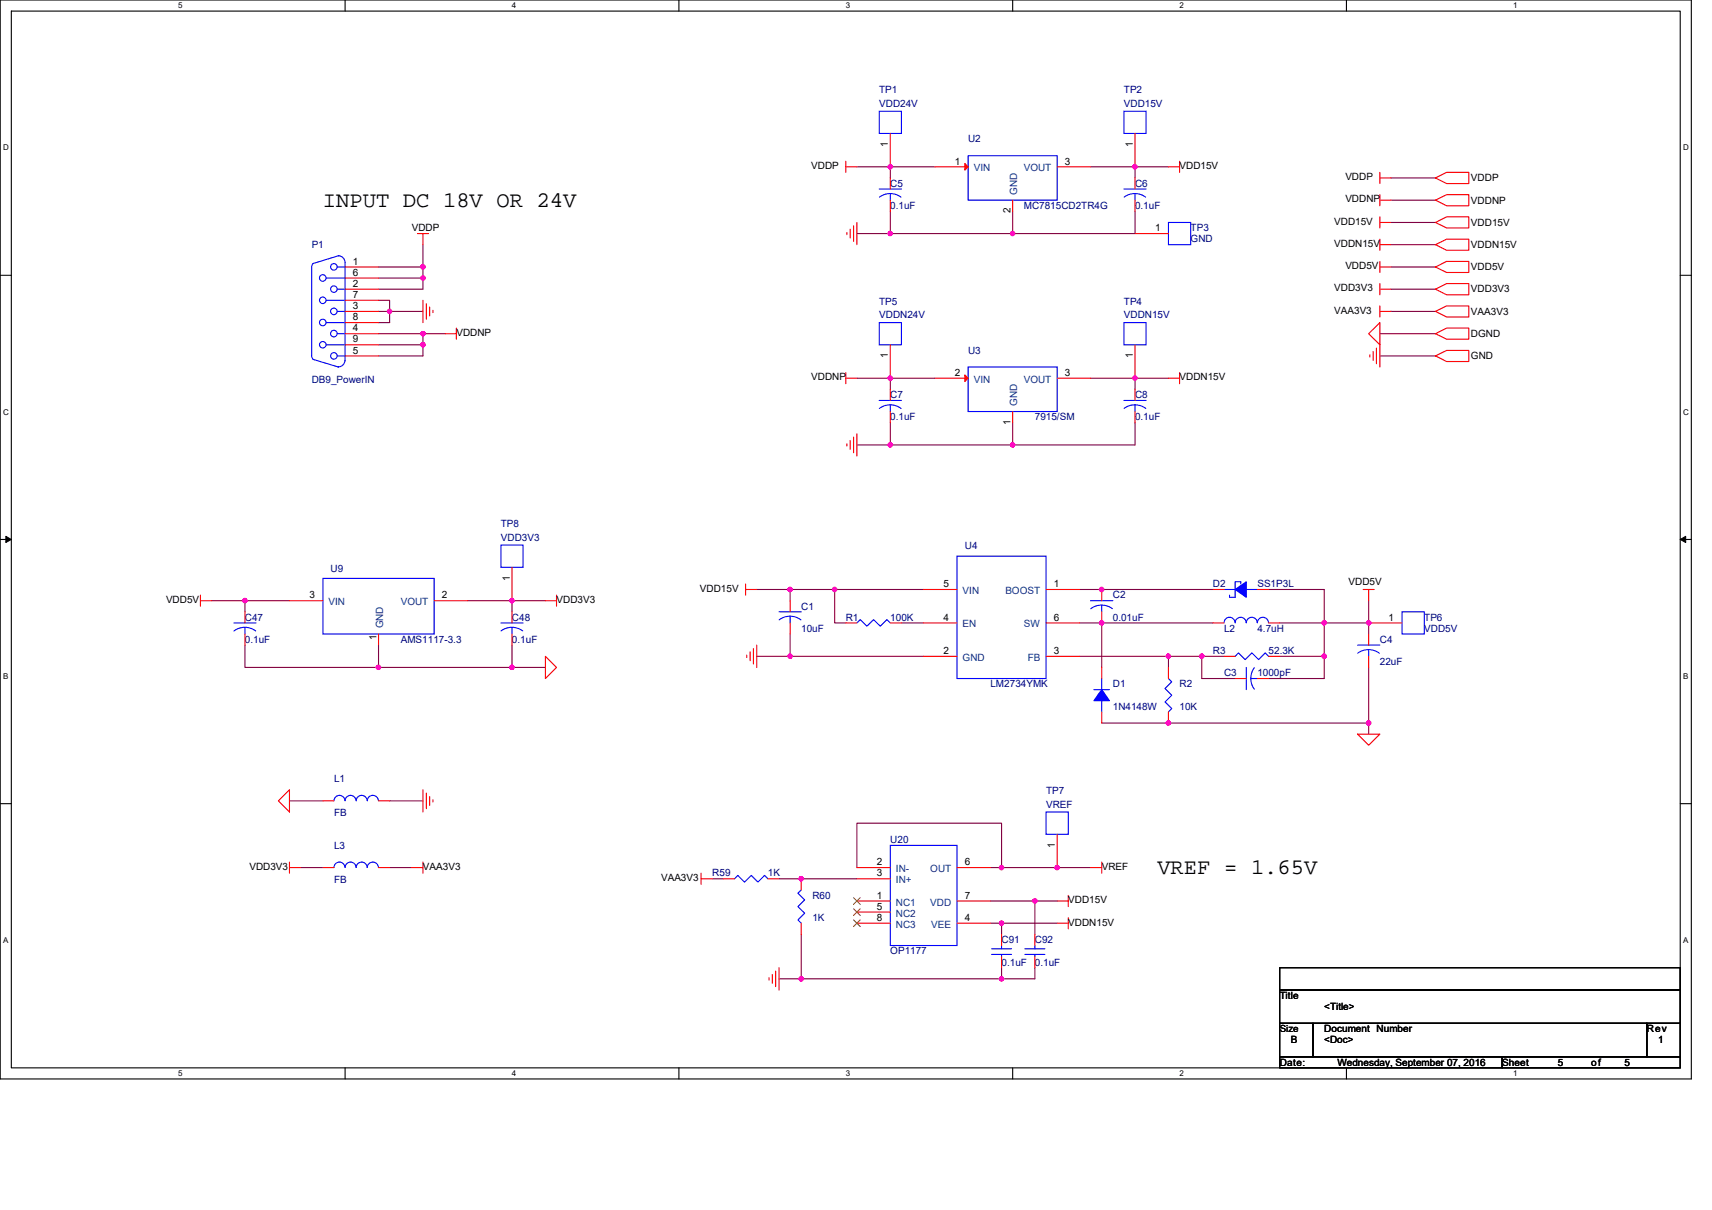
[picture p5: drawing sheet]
<svg xmlns="http://www.w3.org/2000/svg" width="297mm" height="210mm" viewBox="0 0 297 210" stroke-linecap="round" stroke-linejoin="round" font-family="sans-serif">
<path d="M0 0h293.5v187.2h-293.5zM2 1.9h289.5v183.4h-289.5z" fill="none" stroke="#000" stroke-width=".19"/>
<g fill="#fff">
<path d="M30.9 .2h.8v1.6h-.8z"/>
<path d="M30.9 185.5h.8v1.6h-.8z"/>
</g>
<path d="M59.9 0v1.9M59.9 185.3v1.9" fill="none" stroke="#000" stroke-width=".19"/>
<g fill="#fff">
<path d="M88.8 .2h.8v1.6h-.8z"/>
<path d="M88.8 185.5h.8v1.6h-.8z"/>
</g>
<path d="M117.8 0v1.9M117.8 185.3v1.9" fill="none" stroke="#000" stroke-width=".19"/>
<g fill="#fff">
<path d="M146.7 .2h.8v1.6h-.8z"/>
<path d="M146.7 185.5h.8v1.6h-.8z"/>
</g>
<path d="M175.7 0v1.9M175.7 185.3v1.9" fill="none" stroke="#000" stroke-width=".19"/>
<g fill="#fff">
<path d="M204.7 .2h.7v1.6h-.7z"/>
<path d="M204.7 185.5h.7v1.6h-.7z"/>
</g>
<path d="M233.6 0v1.9M233.6 185.3v1.9" fill="none" stroke="#000" stroke-width=".19"/>
<g fill="#fff">
<path d="M262.6 .2h.7v1.6h-.7z"/>
<path d="M262.6 185.5h.7v1.6h-.7z"/>
<path d="M.5 24.8h1v1.6h-1z"/>
<path d="M292 24.8h1v1.6h-1z"/>
<path d="M.5 70.7h1v1.5h-1z"/>
<path d="M292 70.7h1v1.5h-1z"/>
</g>
<path d="M0 47.8h2M291.5 47.8h2" fill="none" stroke="#000" stroke-width=".19"/>
<g fill="#fff">
<path d="M.5 116.5h.9v1.6h-.9z"/>
<path d="M292 116.5h.9v1.6h-.9z"/>
</g>
<path d="M0 93.6h2M291.5 93.6h2" fill="none" stroke="#000" stroke-width=".19"/>
<path d="M1 93.1l1 .5-1 .5zM291.5 93.6l1-.5v1z" fill="#000" stroke="#000" stroke-width=".17"/>
<g fill="#fff">
<path d="M.5 162.4h.9v1.5h-.9z"/>
<path d="M292 162.4h.9v1.5h-.9z"/>
</g>
<path d="M0 139.5h2M291.5 139.5h2M222 167.9h69.5v3.9h-69.5zM222 171.8h69.5v5.8h-69.5zM222 177.6h5.8v5.8h-5.8zM227.8 177.6h57.9v5.8h-57.9zM285.7 177.6h5.8v5.8h-5.8zM222 183.4h38.6v1.9h-38.6zM260.6 183.4h30.9v1.9h-30.9z" fill="none" stroke="#000" stroke-width=".19"/>
<g fill="none" stroke="#800040" stroke-width=".19">
<path d="M148.7 29h5.8M154.5 29h7.7M154.5 36.7v3.8M154.5 29v1.9M175.7 36.7v3.8M189.2 29h13.5M196.9 36.7v3.8h-21.2M196.9 29v1.9M241.3 30.9h7.8M241.3 34.7h7.8M241.3 38.6h7.8M65.7 54h1.9"/>
<path d="M65.7 52.1h1.9v1.9M65.7 46.3h7.7M65.7 57.9h7.7M65.7 48.3h7.7M65.7 59.8h7.7M67.6 54v2h-1.9M67.6 54h5.8M73.4 57.9h3.9M73.4 48.3v1.9h-7.7M73.4 42.5v3.8M73.4 46.3v2M73.4 59.8v2h-7.7"/>
<path d="M73.4 57.9v1.9M148.7 40.5h5.8M154.5 40.5h21.2M239.4 57.9h9.7M241.3 42.5h7.8M241.3 46.3h7.8M241.3 50.2h7.8M241.3 54h7.8M148.7 65.6h5.8M148.7 77.2h5.8M154.5 77.2h21.2M154.5 65.6h7.7"/>
<path d="M154.5 73.3v3.9M154.5 65.6v2M175.7 73.3v3.9M189.2 65.6h7.7M196.9 73.3v3.9h-21.2M196.9 65.6v2M196.9 65.6h5.8M239.4 61.8h9.7M36.7 104.2h5.8M42.5 104.2v2M42.5 104.2h7.7M42.5 112v3.8h23.2"/>
<path d="M65.7 115.8h23.1M65.7 112v3.8M81.1 104.2h7.7M88.8 104.2v2M88.8 112v3.8M88.8 104.2h5.8M88.8 115.8h5.8M131.3 102.3h5.8M131.3 113.9h5.8M137.1 113.9h23.1M137.1 102.3h7.7M137.1 110v3.9"/>
<path d="M137.1 102.3v1.9M144.8 102.3h15.4M144.8 102.3v5.8h1.9M156.4 108.1h3.8M187.3 102.3h23.2M187.3 108.1h3.9M187.3 113.9h15.4M191.2 108.1h19.3M191.2 108.1v7.7M202.7 113.9v1.9M202.7 113.9h5.8M208.5 113.9h3.9"/>
<path d="M208.5 113.9v3.9h5.8M220.1 102.3h9.7v5.8M222 108.1h7.8M222 113.9h7.8M229.8 108.1h7.7M229.8 108.1v5.8M229.8 113.9v3.9h-9.7M237.5 108.1v1.9M237.5 104.2v3.9M237.5 115.8v9.7M50.2 139h5.8M67.6 139h5.8"/>
<path d="M191.2 125.5h46.3M237.5 125.5v1.9M52.2 150.6h3.8M67.6 150.6h3.9M123.6 152.5h1.9M135.2 152.5h13.5M148.7 150.6v-7.7h25.1v7.7h15.4M171.8 150.6h2M171.8 156.4h7.8M179.6 156.4h3.8M179.6 156.4v5.8M135.2 169.9h3.8"/>
<path d="M139 169.9h34.8M139 162.2v7.7M171.8 160.2h11.6M173.8 167.9v2M173.8 160.2v2M179.6 167.9v2h-5.8"/>
</g>
<g fill="#f0f" stroke="#f0f" stroke-width=".19">
<circle cx="73.4" cy="46.3" r=".38"/>
<circle cx="73.4" cy="59.8" r=".38"/>
<circle cx="73.4" cy="57.9" r=".38"/>
<circle cx="67.6" cy="54" r=".38"/>
<circle cx="137.1" cy="102.3" r=".38"/>
<circle cx="137.1" cy="113.9" r=".38"/>
<circle cx="191.1" cy="102.3" r=".38"/>
<circle cx="229.7" cy="108.1" r=".38"/>
<circle cx="229.7" cy="113.9" r=".38"/>
<circle cx="191.1" cy="108.1" r=".38"/>
<circle cx="208.5" cy="113.9" r=".38"/>
<circle cx="202.7" cy="113.9" r=".38"/>
<circle cx="237.5" cy="125.5" r=".38"/>
<circle cx="202.7" cy="125.5" r=".38"/>
<circle cx="237.5" cy="108.1" r=".38"/>
<circle cx="144.8" cy="102.3" r=".38"/>
<circle cx="154.5" cy="28.9" r=".38"/>
<circle cx="154.5" cy="40.5" r=".38"/>
<circle cx="196.9" cy="28.9" r=".38"/>
<circle cx="175.7" cy="40.5" r=".38"/>
<circle cx="154.5" cy="65.6" r=".38"/>
<circle cx="154.5" cy="77.2" r=".38"/>
<circle cx="175.7" cy="77.2" r=".38"/>
<circle cx="183.4" cy="150.6" r=".38"/>
<circle cx="73.4" cy="48.2" r=".38"/>
<circle cx="196.9" cy="65.6" r=".38"/>
<circle cx="42.5" cy="104.2" r=".38"/>
<circle cx="88.8" cy="104.2" r=".38"/>
<circle cx="88.8" cy="115.8" r=".38"/>
<circle cx="65.7" cy="115.8" r=".38"/>
<circle cx="173.8" cy="160.2" r=".38"/>
<circle cx="179.6" cy="156.3" r=".38"/>
<circle cx="173.8" cy="150.6" r=".38"/>
<circle cx="139" cy="152.5" r=".38"/>
<circle cx="173.8" cy="169.9" r=".38"/>
<circle cx="139" cy="169.9" r=".38"/>
</g>
<g fill="none" stroke="#f00" stroke-width=".19">
<path d="M146.7 29h2M146.7 28v1.9M147.5 39.8v1.5M148.1 39.2v2.7M148.7 38.6v3.9M154.5 23.2v5.8M154.5 30.9v1.9M154.5 34.7v2M162.2 29h5.8M175.7 34.7v2M183.4 29h5.8M196.9 30.9v1.9"/>
<path d="M196.9 34.7v2M196.9 23.2v5.8M202.7 29h2M204.7 28v1.9M239.4 30.9h1.9M239.4 29.9v2M239.4 34.7h1.9M239.4 33.8v1.9M239.4 38.6h1.9M239.4 37.6v2M249.1 30.9l1.9-1h3.8v2h-3.8zM249.1 34.7l1.9-.9h3.8v1.9h-3.8z"/>
<path d="M249.1 38.6l1.9-1h3.8v2h-3.8zM59.9 59.8h5.8M59.9 57.9h5.8M59.9 56h5.8M59.9 54h5.8M59.9 52.1h5.8M59.9 50.2h5.8M59.9 48.3h5.8M59.9 46.3h5.8M72.4 40.5h2M73.4 40.5v2M73.4 52.1v3.9"/>
<path d="M74 52.7v2.7M74.5 53.3v1.5M75.1 53.8v.5M77.3 57.9h1.9M79.2 56.9v2M146.9 40.3v.4M154.5 59.8v5.8M196.9 59.8v5.8M196.9 40.5h5.8M237.5 57.9l1.9-1.9v3.8zM239.4 42.5h1.9M239.4 41.5v1.9"/>
<path d="M239.4 46.3h1.9M239.4 45.4v1.9M239.4 50.2h1.9M239.4 49.2v2M239.4 54h1.9M239.4 53.1v1.9M239.4 59.8v3.9M249.1 42.5l1.9-1h3.8v1.9h-3.8zM249.1 46.3l1.9-.9h3.8v1.9h-3.8zM249.1 50.2l1.9-1h3.8v2h-3.8zM249.1 54l1.9-.9h3.8v1.9h-3.8zM249.1 57.9l1.9-1h3.8v2h-3.8z"/>
<path d="M59.9 61.8h5.8M146.7 65.6h2M146.7 64.7v1.9M146.9 77v.4M147.5 76.4v1.6M148.1 75.9v2.7M148.7 75.3v3.8M154.5 67.6v1.9M154.5 71.4v1.9M162.2 65.6h5.8M175.7 71.4v1.9M183.4 65.6h5.8"/>
<path d="M196.9 67.6v1.9M196.9 71.4v1.9M202.7 65.6h2M204.7 64.7v1.9M237.7 61.6v.4M238.2 61v1.5M238.8 60.4v2.7M249.1 61.8l1.9-1h3.8v1.9h-3.8zM88.8 98.4v5.8M34.8 104.2h1.9M34.8 103.3v1.9M42.5 106.2v1.9"/>
<path d="M42.5 110v2M50.2 104.2h5.8M65.7 110v2M75.3 104.2h5.8M88.8 106.2v1.9M88.8 110v2M94.6 104.2h2M94.6 113.9l2 1.9-2 2zM96.6 103.3v1.9M129.4 102.3h1.9M129.4 101.3v2M129.6 113.7v.4"/>
<path d="M130.2 113.1v1.6M130.7 112.5v2.7M131.3 112v3.8M137.1 104.2v2M137.1 108.1v1.9M146.7 108.1h2M154.5 108.1h1.9M160.2 113.9h5.8M160.2 108.1h5.8M160.2 102.3h5.8M181.5 102.3h5.8M181.5 113.9h5.8"/>
<path d="M181.5 108.1h5.8M191.2 102.3v1.9M191.2 106.2v1.9M191.2 115.8v2M202.7 115.8v2M210.5 102.3h1.9M210.5 108.1h1.9M212.4 113.9h1.9M214.3 117.8h1.9M218.2 117.8h1.9M218.2 102.3h1.9M220.1 113.9h1.9"/>
<path d="M220.1 108.1h1.9M236.5 102.3h1.9M237.5 110v2M237.5 113.9v1.9M237.5 108.1h5.8M237.5 102.3v1.9M48.3 139l1.9-1.9v3.8zM56 139h2M65.7 139h1.9M73.4 137.1v3.8M74 137.6v2.7M74.5 138.2v1.6"/>
<path d="M75.1 138.8v.4M191.2 123.5v2M202.7 123.5v2M235.5 127.4h3.9l-1.9 1.9zM50.2 150.6h2M50.2 149.6v1.9M56 150.6h2M65.7 150.6h1.9M71.5 150.6h1.9M73.4 149.6v1.9M121.6 152.5h2M121.6 151.5v2"/>
<path d="M125.5 152.5h1.9M133.2 152.5h2M139 152.5v1.9M148.7 156.4h5.8M148.7 150.6h5.8M148.7 152.5h5.8M148.7 158.3h5.8M166 150.6h5.8M166 156.4h5.8M183.4 144.8v5.8M183.4 156.4h2M185.4 155.4v1.9"/>
<path d="M185.4 159.3v1.9M189.2 150.6h2M191.2 149.6v1.9M133.4 169.7v.4M134 169.1v1.5M134.6 168.5v2.7M135.2 167.9v3.9M139 160.2v2M148.7 160.2h5.8M166 160.2h5.8M173.8 166v1.9M173.8 162.2v1.9"/>
<path d="M179.6 166v1.9M179.6 162.2v1.9M183.4 160.2h2"/>
</g>
<g fill="none" stroke="#00f" stroke-width=".19">
<path d="M152.5 19.3h3.9v3.9h-3.9zM195 19.3h3.9v3.9h-3.9zM152.5 32.8h3.9M152.6 34.2a3.1 3.1 0 0 1 3.7 0M154.5 33.6v1.1M168 27h15.4v7.7h-15.4zM195 32.8h3.9M196.9 33.6l-1.2 .2-.7 .4M196.9 33.6l1.2 .2 .7 .4M196.9 33.6v1.1M202.7 38.6h3.9v3.9h-3.9zM56.6 59.8h3.3"/>
<path d="M56.6 56h3.3M56.6 52.1h3.3M56.6 48.3h3.3M58.5 57.9h1.4M58.5 54h1.4M58.5 50.2h1.4M58.5 46.3h1.4M58.7 44.4a1.18 1.18 0 0 1 1.2 1.2v16.9M58.7 44.4l-4.4 1.3-.2 .4v15.7M152.5 56h3.9v3.8h-3.9zM195 56h3.9v3.8h-3.9zM54.1 61.7l.2 .6"/>
<path d="M54.3 62.4l4.4 1.3M58.5 61.8h1.4M59.9 62.5a1.16 1.16 0 0 1-1.2 1.2M152.5 69.5h3.9M152.6 70.9a3.1 3.1 0 0 1 3.7 0M154.5 70.3v1.1M168 63.7h15.4v7.7h-15.4zM195 69.5h3.9M196.9 70.3l-1.2 .2-.7 .4M196.9 70.3l1.2 .2 .7 .4M196.9 70.3v1.1M86.9 94.6h3.9v3.8h-3.9z"/>
<path d="M166 96.5h15.5v21.3h-15.5zM40.6 108.1h3.8M40.6 109.5a3.1 3.1 0 0 1 3.8 0M42.5 108.9v1.1M56 100.4h19.3v9.6h-19.3zM86.9 108.1h3.9M88.8 108.9v1.1M90.7 109.5a3.1 3.1 0 0 0-3.8 0M135.2 106.2h3.8M135.2 107.6a3.1 3.1 0 0 1 3.8 0M137.1 106.9v1.2M148.7 108.1l.6-.6 1.1 1.2 1.2-1.2 1.1 1.2 1.2-1.2 .6 .6"/>
<path d="M189.2 104.2h3.9M189.8 119.7h2.7M191.2 117.8v1.9M191.2 105v1.2M193 105.6a3.1 3.1 0 0 0-3.8 0M202.7 117.8l.6 .5-1.2 1.2 1.2 1.1-1.2 1.2 1.2 1.2-.6 .5M212.4 102.3h1.9M212.4 108.1a.95 .95 0 0 1 .9-1 .95 .95 0 0 1 1 1M214.3 113.9l.6-.6 1.1 1.2 1.2-1.2 1.2 1.2 1.1-1.2 .6 .6M214.3 108.1a.95 .95 0 0 1 1-1 .95 .95 0 0 1 .9 1 .96 .96 0 0 1 1-1 .96 .96 0 0 1 .9 1M215.3 101.3v-.3h-1v2.7h-1v-.4M216.2 102.3h2"/>
<path d="M216.2 115.8v3.9M217 117.8h1.2M217.6 115.9a3.1 3.1 0 0 0 0 3.7M218.2 108.1a.96 .96 0 0 1 .9-1 .96 .96 0 0 1 1 1M235.5 112h3.9M235.6 113.3a3.1 3.1 0 0 1 3.7 .1M237.5 112.7v1.2M243.3 106.2h3.8v3.8h-3.8zM58 139a.95 .95 0 0 1 .9-1 .95 .95 0 0 1 1 1 .96 .96 0 0 1 .9-1 .96 .96 0 0 1 1 1M61.8 139a.95 .95 0 0 1 1-1 .95 .95 0 0 1 .9 1 .97 .97 0 0 1 1-1 .97 .97 0 0 1 1 1M191.2 121.6v1.9M58 150.5a.95 .95 0 0 1 .9-.9 .95 .95 0 0 1 1 .9 .96 .96 0 0 1 .9-.9 .96 .96 0 0 1 1 .9"/>
<path d="M61.8 150.5a.95 .95 0 0 1 1-.9 .95 .95 0 0 1 .9 .9 .97 .97 0 0 1 1-.9 .97 .97 0 0 1 1 .9M127.4 152.5l.6-.6 1.2 1.2 1.1-1.2 1.2 1.2 1.1-1.2 .6 .6M139 154.4l-.6 .6 1.2 1.2-1.2 1.1 1.2 1.2-1.2 1.1 .6 .6M154.5 146.7h11.5v17.4h-11.5zM181.5 140.9h3.9v3.9h-3.9zM172 164.7h3.5M172 165.6h3.5M173.8 165.6v.4M173.8 164.1v.6M177.8 164.7h3.5M177.8 165.6h3.5M179.6 164.1v.6"/>
<path d="M179.6 165.6v.4"/>
<circle cx="56" cy="48.2" r=".57"/>
<circle cx="56" cy="56" r=".57"/>
<circle cx="56" cy="52.1" r=".57"/>
<circle cx="56" cy="59.8" r=".57"/>
<circle cx="57.9" cy="57.9" r=".57"/>
<circle cx="57.9" cy="54" r=".57"/>
<circle cx="57.9" cy="46.3" r=".57"/>
<circle cx="57.9" cy="50.2" r=".57"/>
<circle cx="57.9" cy="61.8" r=".57"/>
</g>
<g fill="#f00" stroke="#f00" stroke-width=".19">
<path d="M167.4 65.1l.6 .5-.6 .6z"/>
<path d="M167.4 28.4l.6 .6-.6 .5z"/>
</g>
<path d="M148.1 155.8l1.2 1.2M148.1 157.7l1.2 1.2M148.1 159.6l1.2 1.2M149.2 155.8l-1.1 1.2M149.2 157.7l-1.1 1.2M149.2 159.6l-1.1 1.2" fill="none" stroke="#804000" stroke-width=".17"/>
<g fill="#00f" stroke="#00f" stroke-width=".19">
<path d="M214.3 102.3l1.9-1.3v2.7z" fill-rule="evenodd"/>
<path d="M191.2 119.7l1.3 1.9h-2.7z" fill-rule="evenodd"/>
</g>
<g font-size="3.9">
<text x="56" y="35.9">INPUT DC 18V OR 24V</text>
<text x="200.8" y="151.7">VREF = 1.65V</text>
</g>
<g font-size="1.7" fill="#000080">
<text x="152.5" y="16.2">TP1</text>
<text x="195" y="16.2">TP2</text>
<text x="152.5" y="18.5">VDD24V</text>
<text x="195" y="18.5">VDD15V</text>
<text x="168" y="24.7">U2</text>
<text x="154.5" y="32.4">C5</text>
<text x="196.9" y="32.4">C6</text>
<text x="154.5" y="36.3">0.1uF</text>
<text x="177.6" y="36.3">MC7815CD2TR4G</text>
<text x="196.9" y="36.3">0.1uF</text>
<text x="206.6" y="40.2">TP3</text>
<text x="54.1" y="43.1">P1</text>
<text x="206.6" y="42.1">GND</text>
<text x="152.5" y="52.9">TP5</text>
<text x="195" y="52.9">TP4</text>
<text x="152.5" y="55.2">VDDN24V</text>
<text x="195" y="55.2">VDDN15V</text>
<text x="168" y="61.4">U3</text>
<text x="54.1" y="66.4">DB9_PowerIN</text>
<text x="154.5" y="69.1">C7</text>
<text x="196.9" y="69.1">C8</text>
<text x="154.5" y="73">0.1uF</text>
<text x="179.6" y="73">7915/SM</text>
<text x="196.9" y="73">0.1uF</text>
<text x="86.9" y="91.5">TP8</text>
<text x="86.9" y="93.8">VDD3V3</text>
<text x="167.4" y="95.4">U4</text>
<text x="57.4" y="99.2">U9</text>
<text x="210.5" y="101.9">D2</text>
<text x="218.2" y="101.9">SS1P3L</text>
<text x="42.5" y="107.7">C47</text>
<text x="88.8" y="107.7">C48</text>
<text x="139" y="105.8">C1</text>
<text x="146.7" y="107.7">R1</text>
<text x="154.5" y="107.7">100K</text>
<text x="193.1" y="103.8">C2</text>
<text x="193.1" y="107.7">0.01uF</text>
<text x="247.1" y="107.7">TP6</text>
<text x="42.5" y="111.6">0.1uF</text>
<text x="69.5" y="111.6">AMS1117-3.3</text>
<text x="88.8" y="111.6">0.1uF</text>
<text x="139" y="109.6">10uF</text>
<text x="210.5" y="113.5">R3</text>
<text x="212.4" y="109.6">L2</text>
<text x="218.2" y="109.6">4.7uH</text>
<text x="220.1" y="113.5">52.3K</text>
<text x="239.4" y="111.6">C4</text>
<text x="247.1" y="109.6">VDD5V</text>
<text x="171.8" y="119.3">LM2734YMK</text>
<text x="193.1" y="119.3">D1</text>
<text x="204.7" y="119.3">R2</text>
<text x="212.4" y="117.4">C3</text>
<text x="218.2" y="117.4">1000pF</text>
<text x="239.4" y="115.4">22uF</text>
<text x="193.1" y="123.1">1N4148W</text>
<text x="204.7" y="123.1">10K</text>
<text x="58" y="135.7">L1</text>
<text x="181.5" y="137.8">TP7</text>
<text x="58" y="141.7">FB</text>
<text x="181.5" y="140.1">VREF</text>
<text x="58" y="147.3">L3</text>
<text x="154.5" y="146.3">U20</text>
<text x="58" y="153.3">FB</text>
<text x="123.6" y="152.1">R59</text>
<text x="133.2" y="152.1">1K</text>
<text x="140.9" y="156">R60</text>
<text x="140.9" y="159.8">1K</text>
<text x="154.5" y="165.6">OP1177</text>
<text x="173.8" y="163.7">C91</text>
<text x="173.8" y="167.6">0.1uF</text>
<text x="179.6" y="163.7">C92</text>
<text x="179.6" y="167.6">0.1uF</text>
</g>
<g font-size="1.7">
<text x="140.8" y="29.3">VDDP</text>
<text x="154.1" y="25.5" transform="rotate(-90 154.1 25.5)">1</text>
<text x="165.6" y="28.6">1</text>
<text x="184.8" y="28.6">3</text>
<text x="196.5" y="25.5" transform="rotate(-90 196.5 25.5)">1</text>
<text x="204.7" y="29.3">VDD15V</text>
<text x="233.4" y="31.3">VDDP</text>
<text x="233.4" y="35.1">VDDNP</text>
<text x="255.2" y="31.5">VDDP</text>
<text x="255.2" y="35.3">VDDNP</text>
<text x="71.5" y="40.2">VDDP</text>
<text x="175.3" y="37" transform="rotate(-90 175.3 37)">2</text>
<text x="200.4" y="40.1">1</text>
<text x="231.5" y="39">VDD15V</text>
<text x="255.2" y="39.2">VDD15V</text>
<text x="61.2" y="47.9">6</text>
<text x="61.2" y="45.9">1</text>
<text x="231.5" y="42.8">VDDN15V</text>
<text x="233.4" y="46.7">VDD5V</text>
<text x="255.2" y="43.1">VDDN15V</text>
<text x="255.2" y="46.9">VDD5V</text>
<text x="61.2" y="53.6">3</text>
<text x="61.2" y="51.7">7</text>
<text x="61.2" y="49.8">2</text>
<text x="231.5" y="50.6">VDD3V3</text>
<text x="255.2" y="50.8">VDD3V3</text>
<text x="61.2" y="59.4">9</text>
<text x="61.2" y="57.5">4</text>
<text x="61.2" y="55.6">8</text>
<text x="79.2" y="58.3">VDDNP</text>
<text x="231.5" y="54.4">VAA3V3</text>
<text x="255.2" y="54.6">VAA3V3</text>
<text x="255.2" y="58.5">DGND</text>
<text x="61.2" y="61.4">5</text>
<text x="154.1" y="62.1" transform="rotate(-90 154.1 62.1)">1</text>
<text x="165.6" y="65.2">2</text>
<text x="184.8" y="65.2">3</text>
<text x="196.5" y="62.1" transform="rotate(-90 196.5 62.1)">1</text>
<text x="255.2" y="62.4">GND</text>
<text x="140.8" y="66">VDDNP</text>
<text x="204.7" y="66">VDDN15V</text>
<text x="175.3" y="73.7" transform="rotate(-90 175.3 73.7)">1</text>
<text x="88.4" y="100.8" transform="rotate(-90 88.4 100.8)">1</text>
<text x="163.7" y="101.9">5</text>
<text x="182.9" y="101.9">1</text>
<text x="234" y="101.5">VDD5V</text>
<text x="28.8" y="104.6">VDD5V</text>
<text x="53.7" y="103.8">3</text>
<text x="76.7" y="103.8">2</text>
<text x="96.6" y="104.6">VDD3V3</text>
<text x="121.5" y="102.7">VDD15V</text>
<text x="163.7" y="107.7">4</text>
<text x="182.9" y="107.7">6</text>
<text x="240.9" y="107.7">1</text>
<text x="65.3" y="111" transform="rotate(-90 65.3 111)">1</text>
<text x="163.7" y="113.5">2</text>
<text x="182.9" y="113.5">3</text>
<text x="183" y="147.1" transform="rotate(-90 183 147.1)">1</text>
<text x="43.3" y="151">VDD3V3</text>
<text x="73.4" y="151">VAA3V3</text>
<text x="114.7" y="152.9">VAA3V3</text>
<text x="152.1" y="156">1</text>
<text x="152.1" y="150.2">2</text>
<text x="152.1" y="152.1">3</text>
<text x="167.4" y="150.2">6</text>
<text x="167.4" y="156">7</text>
<text x="191.2" y="151">VREF</text>
<text x="152.1" y="157.9">5</text>
<text x="152.1" y="159.8">8</text>
<text x="167.4" y="159.8">4</text>
<text x="185.4" y="156.7">VDD15V</text>
<text x="185.4" y="160.6">VDDN15V</text>
<text x="222" y="173.4">Title</text>
<text x="222" y="179.1">Size</text>
<text x="229.8" y="179.1">Document Number</text>
<text x="229.8" y="175.3">&lt;Title&gt;</text>
<text x="285.7" y="179.1">Rev</text>
<text x="222" y="184.9">Date:</text>
<text x="224" y="181.1">B</text>
<text x="229.8" y="181.1">&lt;Doc&gt;</text>
<text x="232.1" y="184.9">Wednesday, September 07, 2016</text>
<text x="260.6" y="184.9">Sheet</text>
<text x="270.3" y="184.9">5</text>
<text x="276.1" y="184.9">of</text>
<text x="281.9" y="184.9">5</text>
<text x="287.7" y="181.1">1</text>
</g>
<g font-size="1.7" fill="#004080">
<text x="168.9" y="29.7">VIN</text>
<text x="177.6" y="29.7">VOUT</text>
<text x="176.5" y="33.8" transform="rotate(-90 176.5 33.8)">GND</text>
<text x="168.9" y="66.4">VIN</text>
<text x="176.5" y="70.4" transform="rotate(-90 176.5 70.4)">GND</text>
<text x="177.6" y="66.4">VOUT</text>
<text x="57" y="105">VIN</text>
<text x="69.5" y="105">VOUT</text>
<text x="167" y="103.1">VIN</text>
<text x="174.4" y="103.1">BOOST</text>
<text x="66.5" y="109.1" transform="rotate(-90 66.5 109.1)">GND</text>
<text x="167" y="108.9">EN</text>
<text x="177.6" y="108.9">SW</text>
<text x="167" y="114.7">GND</text>
<text x="178.3" y="114.7">FB</text>
<text x="155.4" y="151.3">IN-</text>
<text x="155.4" y="153.3">IN+</text>
<text x="161.4" y="151.3">OUT</text>
<text x="155.4" y="157.1">NC1</text>
<text x="155.4" y="159.1">NC2</text>
<text x="155.4" y="161">NC3</text>
<text x="161.4" y="157.1">VDD</text>
<text x="161.6" y="161">VEE</text>
</g>
<g font-size="1.4">
<text x="30.9" y="1.5">5</text>
<text x="88.8" y="1.5">4</text>
<text x="146.7" y="1.5">3</text>
<text x="204.7" y="1.5">2</text>
<text x="262.6" y="1.5">1</text>
<text x=".5" y="26.1">D</text>
<text x="292" y="26.1">D</text>
<text x=".5" y="71.9">C</text>
<text x="292" y="71.9">C</text>
<text x=".5" y="117.8">B</text>
<text x="292" y="117.8">B</text>
<text x=".5" y="163.6">A</text>
<text x="292" y="163.6">A</text>
<text x="30.9" y="186.8">5</text>
<text x="88.8" y="186.8">4</text>
<text x="146.7" y="186.8">3</text>
<text x="204.7" y="186.8">2</text>
<text x="262.6" y="186.8">1</text>
</g>
</svg>
